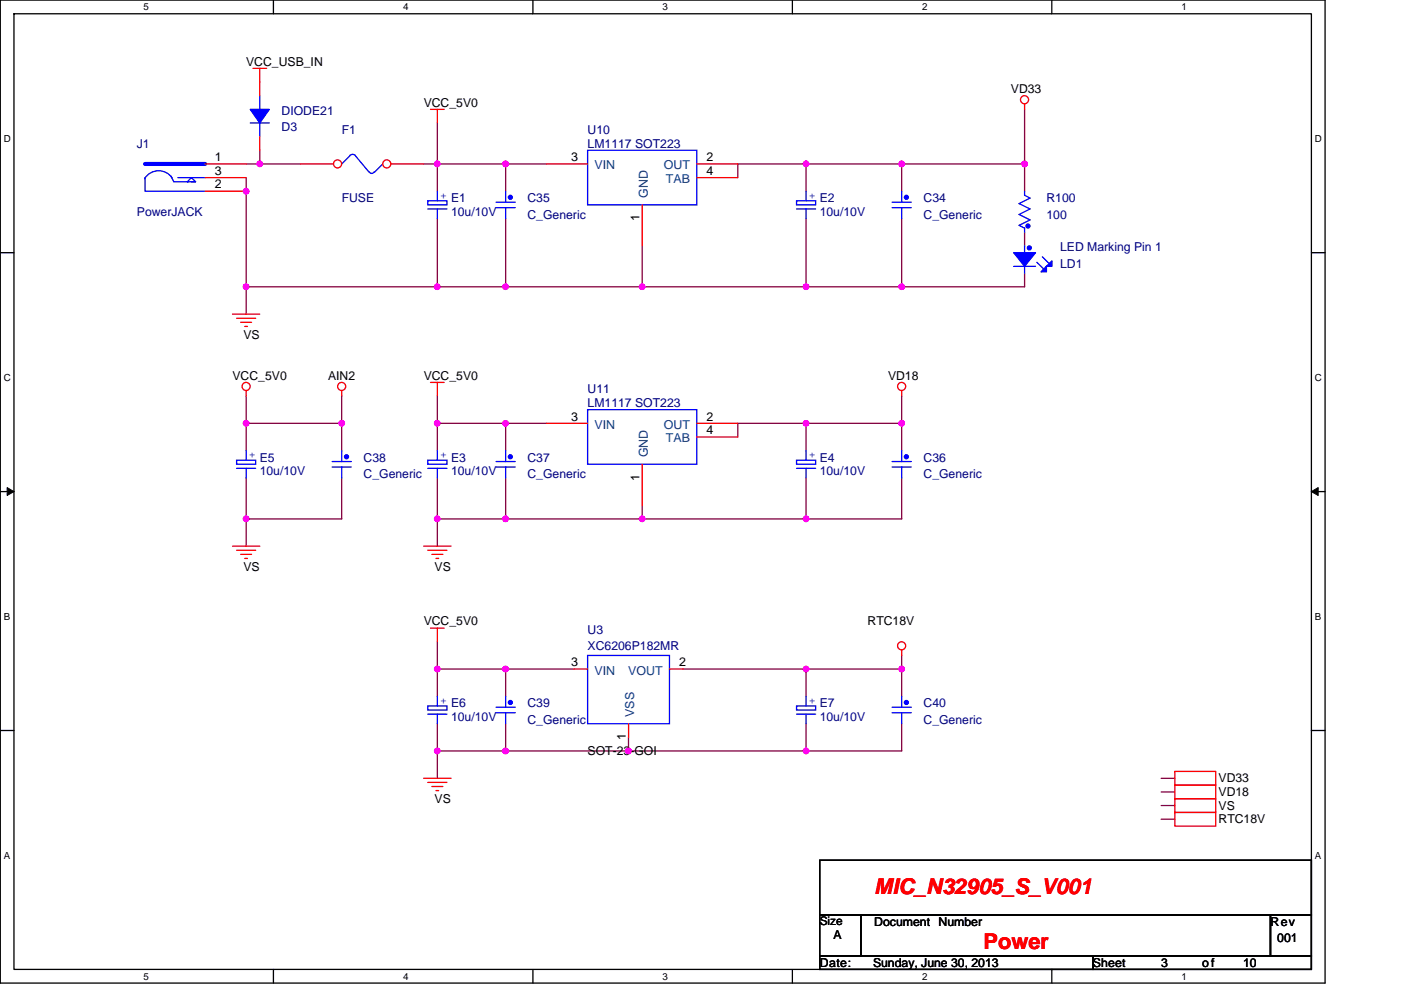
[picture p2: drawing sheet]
<svg xmlns="http://www.w3.org/2000/svg" width="297mm" height="210mm" viewBox="0 0 297 210" stroke-linecap="round" stroke-linejoin="round" font-family="sans-serif">
<path d="M.1 0h280.8v208.5h-280.8zM3 2.9h275v202.7h-275z" fill="none" stroke="#000" stroke-width=".28"/>
<g fill="#fff">
<path d="M30.5 .3h1.1v2.3h-1.1z"/>
<path d="M30.5 205.9h1.1v2.3h-1.1z"/>
</g>
<path d="M58 0v2.9M58 205.6v2.9" fill="none" stroke="#000" stroke-width=".28"/>
<g fill="#fff">
<path d="M85.5 .3h1.1v2.3h-1.1z"/>
<path d="M85.5 205.9h1.1v2.3h-1.1z"/>
</g>
<path d="M113 0v2.9M113 205.6v2.9" fill="none" stroke="#000" stroke-width=".28"/>
<g fill="#fff">
<path d="M140.5 .3h1.1v2.3h-1.1z"/>
<path d="M140.5 205.9h1.1v2.3h-1.1z"/>
</g>
<path d="M168 0v2.9M168 205.6v2.9" fill="none" stroke="#000" stroke-width=".28"/>
<g fill="#fff">
<path d="M195.5 .3h1.2v2.3h-1.2z"/>
<path d="M195.5 205.9h1.2v2.3h-1.2z"/>
</g>
<path d="M223 0v2.9M223 205.6v2.9" fill="none" stroke="#000" stroke-width=".28"/>
<g fill="#fff">
<path d="M250.5 .3h1.2v2.3h-1.2z"/>
<path d="M250.5 205.9h1.2v2.3h-1.2z"/>
<path d="M.8 28.3h1.5v2.3h-1.5z"/>
<path d="M278.8 28.3h1.5v2.3h-1.5z"/>
<path d="M.8 78.9h1.5v2.3h-1.5z"/>
<path d="M278.8 78.9h1.5v2.3h-1.5z"/>
</g>
<path d="M.1 53.6h2.9M278 53.6h2.9" fill="none" stroke="#000" stroke-width=".28"/>
<g fill="#fff">
<path d="M.8 129.6h1.4v2.3h-1.4z"/>
<path d="M278.8 129.6h1.4v2.3h-1.4z"/>
</g>
<path d="M.1 104.3h2.9M278 104.3h2.9" fill="none" stroke="#000" stroke-width=".28"/>
<path d="M1.5 103.4l1.5 .9-1.5 .8zM278 104.3l1.5-.9v1.7z" fill="#000" stroke="#000" stroke-width=".21"/>
<g fill="#fff">
<path d="M.8 180.3h1.4v2.3h-1.4z"/>
<path d="M278.8 180.3h1.4v2.3h-1.4z"/>
</g>
<path d="M.1 154.9h2.9M278 154.9h2.9M173.8 194h8.7v8.7h-8.7zM173.8 182.5h104.2v11.5h-104.2zM182.5 194h86.9v8.7h-86.9zM269.4 194h8.6v8.7h-8.6zM173.8 202.7h57.9v2.9h-57.9zM231.7 202.7h46.3v2.9h-46.3z" fill="none" stroke="#000" stroke-width=".28"/>
<g fill="none" stroke="#800040" stroke-width=".28">
<path d="M52.2 34.8h2.9M52.2 37.7v23.1M55.1 31.9v2.9M55.1 34.8h8.7M89.8 34.8h2.9M92.7 26.1v8.7M92.7 34.8v5.8M92.7 34.8h14.5v5.8M107.2 34.8h8.7M170.9 34.8v5.8M170.9 34.8h20.3M170.9 34.8h-14.5v2.9"/>
<path d="M191.2 34.8h26v5.8M191.2 34.8v5.8M217.2 23.2v11.6M92.7 46.4v14.4M107.2 46.4v14.4M136.2 52.2v8.6M170.9 46.4v14.4M191.2 46.4v14.4M217.2 57.9v2.9h-26M217.2 49.3v2.9M52.2 60.8v5.8M52.2 60.8h40.5"/>
<path d="M92.7 60.8h14.5M107.2 60.8h29M136.2 60.8h34.7M170.9 60.8h20.3M52.2 84v5.8M52.2 89.8v5.8M52.2 89.8h20.3M72.5 84v5.8M72.5 89.8v5.8M92.7 89.8h14.5M92.7 89.8v5.8M92.7 84v5.8"/>
<path d="M107.2 89.8v5.8M107.2 89.8h8.7M170.9 89.8h-14.5v2.9M170.9 89.8v5.8M170.9 89.8h20.3M191.2 89.8v5.8M191.2 84v5.8M52.2 101.4v8.7M52.2 110.1v5.7M72.5 101.4v8.7h-20.3M92.7 110.1h14.5M92.7 101.4v8.7"/>
<path d="M92.7 110.1v5.7M107.2 101.4v8.7M107.2 110.1h29M136.2 110.1h34.7M136.2 107.2v2.9M170.9 101.4v8.7M191.2 101.4v8.7h-20.3M92.7 136.1v5.8h14.5M191.2 139v2.9M92.7 159.3v5.8M92.7 159.3h14.5M92.7 141.9v5.8"/>
<path d="M92.7 153.5v5.8M107.2 153.5v5.8M107.2 159.3h26.1M121.7 141.9h-14.5v5.8M133.3 156.4v2.9M133.3 159.3h37.6M144.8 141.9h26.1M170.9 141.9h20.3M170.9 153.5v5.8h20.3v-5.8M170.9 141.9v5.8M191.2 141.9v5.8M246.2 165.1h2.9"/>
<path d="M246.2 168h2.9M246.2 170.9h2.9M246.2 173.8h2.9"/>
</g>
<g fill="#f0f" stroke="#f0f" stroke-width=".28">
<circle cx="217.2" cy="34.8" r=".57"/>
<circle cx="191.2" cy="34.8" r=".57"/>
<circle cx="55.1" cy="34.8" r=".57"/>
<circle cx="52.2" cy="60.8" r=".57"/>
<circle cx="52.2" cy="40.6" r=".57"/>
<circle cx="191.2" cy="60.8" r=".57"/>
<circle cx="170.9" cy="34.8" r=".57"/>
<circle cx="170.9" cy="60.8" r=".57"/>
<circle cx="136.1" cy="60.8" r=".57"/>
<circle cx="92.7" cy="60.8" r=".57"/>
<circle cx="107.2" cy="60.8" r=".57"/>
<circle cx="92.7" cy="34.8" r=".57"/>
<circle cx="92.7" cy="89.8" r=".57"/>
<circle cx="107.2" cy="89.8" r=".57"/>
<circle cx="191.2" cy="89.8" r=".57"/>
<circle cx="170.9" cy="89.8" r=".57"/>
<circle cx="170.9" cy="110" r=".57"/>
<circle cx="136.1" cy="110" r=".57"/>
<circle cx="92.7" cy="110" r=".57"/>
<circle cx="107.2" cy="110" r=".57"/>
<circle cx="107.2" cy="34.8" r=".57"/>
<circle cx="72.5" cy="89.8" r=".57"/>
<circle cx="52.2" cy="89.8" r=".57"/>
<circle cx="52.2" cy="110" r=".57"/>
<circle cx="92.7" cy="141.9" r=".57"/>
<circle cx="92.7" cy="159.3" r=".57"/>
<circle cx="107.2" cy="141.9" r=".57"/>
<circle cx="107.2" cy="159.3" r=".57"/>
<circle cx="170.9" cy="141.9" r=".57"/>
<circle cx="191.2" cy="141.9" r=".57"/>
<circle cx="133.2" cy="159.3" r=".57"/>
<circle cx="170.9" cy="159.3" r=".57"/>
</g>
<g fill="none" stroke="#f00" stroke-width=".28">
<path d="M53.6 14.5h2.9M55.1 14.5v2.9M43.5 34.8h8.7M43.5 37.7h8.7M91.3 23.2h2.9M92.7 23.2v2.9M217.2 22v1.2M43.5 40.6h8.7M217.2 52.2h.1M217.2 57.9h.1M217.2 49.3h.1M217.2 40.6h.1"/>
<path d="M49.3 66.6h5.8M50.2 67.5h4M51 68.4h2.3M51.9 69.2h.6M52.2 82.8v1.2M52.2 95.6h.1M72.5 82.8v1.2M72.5 95.6h.1M91.3 81.1h2.9M92.7 81.1v2.9M92.7 95.6h.1M191.2 82.8v1.2"/>
<path d="M49.3 115.8h5.8M50.2 116.7h4M51 117.6h2.3M51.9 118.4h.6M52.2 101.4h.1M72.5 101.4h.1M89.8 115.8h5.8M90.7 116.7h4.1M91.6 117.6h2.3M92.4 118.4h.6M92.7 101.4h.1M91.3 133.2h2.9"/>
<path d="M92.7 133.2v2.9M191.2 137.9v1.1M170.9 147.7h.1M170.9 153.5h.1M191.2 147.7h.1M191.2 153.5h.1M89.8 165.1h5.8M90.7 165.9h4.1M91.6 166.8h2.3M92.4 167.7h.6M249.1 163.6h8.7v2.9h-8.7zM249.1 166.5h8.7v2.9h-8.7z"/>
<path d="M249.1 169.4h8.7v2.9h-8.7zM249.1 172.3h8.7v2.9h-8.7z"/>
<circle cx="217.2" cy="21.2" r=".86"/>
<circle cx="52.2" cy="82" r=".86"/>
<circle cx="72.4" cy="82" r=".86"/>
<circle cx="191.2" cy="82" r=".86"/>
<circle cx="191.2" cy="137" r=".86"/>
</g>
<g fill="none" stroke="#00f" stroke-width=".28">
<path d="M30.8 37.7v2.9h12.7M36.3 37.4l.5 1.1h2.9M36.5 37.7a3.5 3.5 0 0 0-5.8 .2M37.7 37.7h5.8M39.7 38.5h1.8h-.9M39.7 38.5h.3M39.7 38.5l.9-.8 .9 .8M74.2 33l-1.7 1.8M75.4 33l2.8 3.5M75.4 33l-.6-.3-.7 .3M79.3 36.4a.57 .57 0 0 1-.5 .4 .57 .57 0 0 1-.5-.4M81.1 34.8l-1.7 1.7"/>
<path d="M214.9 56.5h4.7M217.2 52.2v1.4M217.2 56.5v1.4M217.2 40.6v.8l1.2 .6-2.3 1.2 2.3 1.1-2.3 1.2 2.3 1.2-2.3 1.1 1.1 .6v.9M219.8 55.6l1.5 1.5M221 54.5l1.4 1.4M50.2 97.6h4v.9h-4zM50.2 99.3h4M52.2 99.3v2.1M52.2 95.6v2M70.4 99.1h4.1M70.4 97.9h4.1"/>
<path d="M72.5 95.6v2.3M72.5 99.1v2.3M90.7 97.6h4.1v.9h-4.1zM90.7 99.3h4.1M92.7 99.3v2.1M92.7 95.6v2M168.9 151.5h4M168.9 149.7h4v.9h-4zM170.9 151.5v2M170.9 147.7v2M189.1 151.2h4.1M189.1 150h4.1"/>
<path d="M191.2 147.7v2.3M191.2 151.2v2.3"/>
</g>
<g fill="#00f" stroke="#00f" stroke-width=".28">
<path d="M214.9 53.6h4.7l-2.4 2.9z" fill-rule="evenodd"/>
<path d="M223 55.3v1.2h-1.1z" fill-rule="evenodd"/>
<path d="M221.9 56.5v1.2h-1.2z" fill-rule="evenodd"/>
<circle cx="218.2" cy="52.6" r=".43"/>
<circle cx="192.2" cy="149" r=".43"/>
<circle cx="217.9" cy="47.9" r=".43"/>
<circle cx="73.5" cy="96.9" r=".43"/>
</g>
<path d="M30.8 34.8h12.7" fill="none" stroke="#00f" stroke-width=".87"/>
<circle cx="71.6" cy="34.8" r=".86" fill="#fff" stroke="#f00" stroke-width=".28"/>
<path d="M63.8 34.8h6.9" fill="none" stroke="#f00" stroke-width=".28"/>
<circle cx="82" cy="34.8" r=".86" fill="#fff" stroke="#f00" stroke-width=".28"/>
<g fill="none" stroke="#f00" stroke-width=".28">
<path d="M55.1 17.4v2.9M55.1 29v2.9M82.9 34.8h6.9M115.9 34.8h8.7M147.7 34.8h8.7M147.7 37.7h8.7M92.7 40.6h.1M92.7 46.4h.1M107.2 40.6h.1M107.2 46.4h.1M136.2 43.5v8.7M170.9 40.6h.1"/>
<path d="M170.9 46.4h.1M191.2 40.6h.1M191.2 46.4h.1M107.2 95.6h.1M115.9 89.8h8.7M136.2 98.5v8.7M147.7 89.8h8.7M147.7 92.7h8.7M170.9 95.6h.1M191.2 95.6h.1M107.2 101.4h.1M170.9 101.4h.1"/>
<path d="M191.2 101.4h.1M92.7 147.7h.1M92.7 153.5h.1M107.2 147.7h.1M107.2 153.5h.1M121.7 141.9h2.9M133.3 153.5v2.9M141.9 141.9h2.9"/>
</g>
<g fill="none" stroke="#00f" stroke-width=".28">
<path d="M53.1 26.1h4M55.1 20.3v2.9M55.1 26.1v2.9M124.6 31.9h23.1v11.6h-23.1zM90.7 42.6h4.1v.9h-4.1zM90.7 44.3h4.1M92.7 44.3v2.1M92.7 40.6v2M105.2 44h4M105.2 42.9h4M107.2 40.6v2.3M107.2 44v2.4"/>
<path d="M168.9 44.3h4M168.9 42.6h4v.9h-4zM170.9 44.3v2.1M170.9 40.6v2M189.1 44h4.1M189.1 42.9h4.1M191.2 40.6v2.3M191.2 44v2.4M105.2 99.1h4M105.2 97.9h4M107.2 95.6v2.3M107.2 99.1v2.3"/>
<path d="M124.6 86.9h23.1v11.6h-23.1zM168.9 99.3h4M168.9 97.6h4v.9h-4zM170.9 99.3v2.1M170.9 95.6v2M189.1 99.1h4.1M189.1 97.9h4.1M191.2 95.6v2.3M191.2 99.1v2.3M124.6 139h17.3v14.5h-17.3zM90.7 149.7h4.1v.9h-4.1zM90.7 151.5h4.1"/>
<path d="M92.7 151.5v2M92.7 147.7v2M105.2 151.2h4M105.2 150h4M107.2 147.7v2.3M107.2 151.2v2.3"/>
</g>
<g fill="#00f" stroke="#00f" stroke-width=".28">
<path d="M53.1 23.2h4l-2 2.9z" fill-rule="evenodd"/>
<circle cx="192.2" cy="96.9" r=".43"/>
<circle cx="108.2" cy="96.9" r=".43"/>
<circle cx="192.2" cy="41.8" r=".43"/>
<circle cx="108.2" cy="149" r=".43"/>
<circle cx="108.2" cy="41.8" r=".43"/>
</g>
<g fill="#f0f" stroke="#f0f" stroke-width=".28">
<circle cx="217.2" cy="34.8" r=".57"/>
<circle cx="191.2" cy="34.8" r=".57"/>
<circle cx="55.1" cy="34.8" r=".57"/>
<circle cx="52.2" cy="60.8" r=".57"/>
<circle cx="52.2" cy="40.6" r=".57"/>
<circle cx="191.2" cy="60.8" r=".57"/>
<circle cx="170.9" cy="34.8" r=".57"/>
<circle cx="170.9" cy="60.8" r=".57"/>
<circle cx="136.1" cy="60.8" r=".57"/>
<circle cx="92.7" cy="60.8" r=".57"/>
<circle cx="107.2" cy="60.8" r=".57"/>
<circle cx="92.7" cy="34.8" r=".57"/>
<circle cx="92.7" cy="89.8" r=".57"/>
<circle cx="107.2" cy="89.8" r=".57"/>
<circle cx="191.2" cy="89.8" r=".57"/>
<circle cx="170.9" cy="89.8" r=".57"/>
<circle cx="170.9" cy="110" r=".57"/>
<circle cx="136.1" cy="110" r=".57"/>
<circle cx="92.7" cy="110" r=".57"/>
<circle cx="107.2" cy="110" r=".57"/>
<circle cx="107.2" cy="34.8" r=".57"/>
<circle cx="72.5" cy="89.8" r=".57"/>
<circle cx="52.2" cy="89.8" r=".57"/>
<circle cx="52.2" cy="110" r=".57"/>
<circle cx="92.7" cy="141.9" r=".57"/>
<circle cx="92.7" cy="159.3" r=".57"/>
<circle cx="107.2" cy="141.9" r=".57"/>
<circle cx="107.2" cy="159.3" r=".57"/>
<circle cx="170.9" cy="141.9" r=".57"/>
<circle cx="191.2" cy="141.9" r=".57"/>
<circle cx="133.2" cy="159.3" r=".57"/>
<circle cx="170.9" cy="159.3" r=".57"/>
</g>
<g font-size="4.6" fill="#f00">
<text x="185.4" y="189.6">MIC_N32905_S_V001</text>
<text x="208.6" y="201.2">Power</text>
</g>
<g font-size="2.6">
<text x="52.2" y="13.9">VCC_USB_IN</text>
<text x="89.8" y="22.6">VCC_5V0</text>
<text x="214.3" y="19.7">VD33</text>
<text x="45.5" y="34.2">1</text>
<text x="121.1" y="34.2">3</text>
<text x="149.8" y="34.2">2</text>
<text x="45.5" y="37.1">3</text>
<text x="45.5" y="40">2</text>
<text x="149.8" y="37.1">4</text>
<text x="135.6" y="46.9" transform="rotate(-90 135.6 46.9)">1</text>
<text x="51.6" y="71.8">VS</text>
<text x="49.3" y="80.5">VCC_5V0</text>
<text x="69.6" y="80.5">AIN2</text>
<text x="89.8" y="80.5">VCC_5V0</text>
<text x="188.3" y="80.5">VD18</text>
<text x="121.1" y="89.2">3</text>
<text x="149.8" y="89.2">2</text>
<text x="149.8" y="92.1">4</text>
<text x="135.6" y="102" transform="rotate(-90 135.6 102)">1</text>
<text x="51.6" y="121.1">VS</text>
<text x="92.1" y="121.1">VS</text>
<text x="89.8" y="132.7">VCC_5V0</text>
<text x="183.9" y="132.7">RTC18V</text>
<text x="121.1" y="141.3">3</text>
<text x="144" y="141.3">2</text>
<text x="124.6" y="160.2">SOT-23-GOI</text>
<text x="132.7" y="157" transform="rotate(-90 132.7 157)">1</text>
<text x="258.4" y="165.9">VD33</text>
<text x="92.1" y="170.3">VS</text>
<text x="258.4" y="168.8">VD18</text>
<text x="258.4" y="171.7">VS</text>
<text x="258.4" y="174.6">RTC18V</text>
<text x="185.4" y="196.4">Document Number</text>
<text x="269.4" y="196.4">Rev</text>
<text x="176.7" y="199.3">A</text>
<text x="270.8" y="199.8">001</text>
<text x="173.8" y="205">Date:</text>
<text x="185.1" y="205">Sunday, June 30, 2013</text>
<text x="231.7" y="205">Sheet</text>
<text x="246.2" y="205">3</text>
<text x="254.9" y="205">of</text>
<text x="263.6" y="205">10</text>
</g>
<g font-size="2.6" fill="#000080">
<text x="59.7" y="27.8">D3</text>
<text x="59.7" y="24.4">DIODE21</text>
<text x="72.5" y="28.4">F1</text>
<text x="124.6" y="28.4">U10</text>
<text x="29" y="31.3">J1</text>
<text x="124.6" y="31.3">LM1117 SOT223</text>
<text x="29" y="45.8">PowerJACK</text>
<text x="72.5" y="42.9">FUSE</text>
<text x="95.6" y="42.9">E1</text>
<text x="95.6" y="45.8">10u/10V</text>
<text x="111.8" y="42.9">C35</text>
<text x="111.8" y="46.4">C_Generic</text>
<text x="173.8" y="42.9">E2</text>
<text x="173.8" y="45.8">10u/10V</text>
<text x="195.8" y="42.9">C34</text>
<text x="195.8" y="46.4">C_Generic</text>
<text x="221.9" y="42.9">R100</text>
<text x="221.9" y="46.4">100</text>
<text x="224.8" y="53.3">LED Marking Pin 1</text>
<text x="224.8" y="56.8">LD1</text>
<text x="124.6" y="83.4">U11</text>
<text x="124.6" y="86.3">LM1117 SOT223</text>
<text x="55.1" y="97.9">E5</text>
<text x="55.1" y="100.8">10u/10V</text>
<text x="77.1" y="97.9">C38</text>
<text x="77.1" y="101.4">C_Generic</text>
<text x="95.6" y="97.9">E3</text>
<text x="95.6" y="100.8">10u/10V</text>
<text x="111.8" y="97.9">C37</text>
<text x="111.8" y="101.4">C_Generic</text>
<text x="173.8" y="97.9">E4</text>
<text x="173.8" y="100.8">10u/10V</text>
<text x="195.8" y="97.9">C36</text>
<text x="195.8" y="101.4">C_Generic</text>
<text x="124.6" y="134.4">U3</text>
<text x="124.6" y="137.9">XC6206P182MR</text>
<text x="95.6" y="150">E6</text>
<text x="95.6" y="152.9">10u/10V</text>
<text x="111.8" y="150">C39</text>
<text x="111.8" y="153.5">C_Generic</text>
<text x="173.8" y="150">E7</text>
<text x="173.8" y="152.9">10u/10V</text>
<text x="195.8" y="150">C40</text>
<text x="195.8" y="153.5">C_Generic</text>
</g>
<g font-size="2.6" fill="#004080">
<text x="126" y="35.9">VIN</text>
<text x="140.7" y="35.9">OUT</text>
<text x="141.2" y="38.8">TAB</text>
<text x="137.4" y="42" transform="rotate(-90 137.4 42)">GND</text>
<text x="126" y="91">VIN</text>
<text x="140.7" y="91">OUT</text>
<text x="141.2" y="93.9">TAB</text>
<text x="137.4" y="97" transform="rotate(-90 137.4 97)">GND</text>
<text x="126" y="143.1">VIN</text>
<text x="133.2" y="143.1">VOUT</text>
<text x="134.5" y="152.1" transform="rotate(-90 134.5 152.1)">VSS</text>
</g>
<text font-size="2.5" x="173.8" y="196.3">Size</text>
<g font-size="2.4" fill="#00f">
<text x="93.3" y="42.2">+</text>
<text x="171.5" y="42.2">+</text>
<text x="52.8" y="97.2">+</text>
<text x="93.3" y="97.2">+</text>
<text x="171.5" y="97.2">+</text>
<text x="93.3" y="149.3">+</text>
<text x="171.5" y="149.3">+</text>
</g>
<g font-size="2.1">
<text x="30.5" y="2.2">5</text>
<text x="85.5" y="2.2">4</text>
<text x="140.5" y="2.2">3</text>
<text x="195.5" y="2.2">2</text>
<text x="250.5" y="2.2">1</text>
<text x=".8" y="30.1">D</text>
<text x="278.8" y="30.1">D</text>
<text x=".8" y="80.8">C</text>
<text x="278.8" y="80.8">C</text>
<text x=".8" y="131.4">B</text>
<text x="278.8" y="131.4">B</text>
<text x=".8" y="182.1">A</text>
<text x="278.8" y="182.1">A</text>
<text x="30.5" y="207.8">5</text>
<text x="85.5" y="207.8">4</text>
<text x="140.5" y="207.8">3</text>
<text x="195.5" y="207.8">2</text>
<text x="250.5" y="207.8">1</text>
</g>
</svg>
